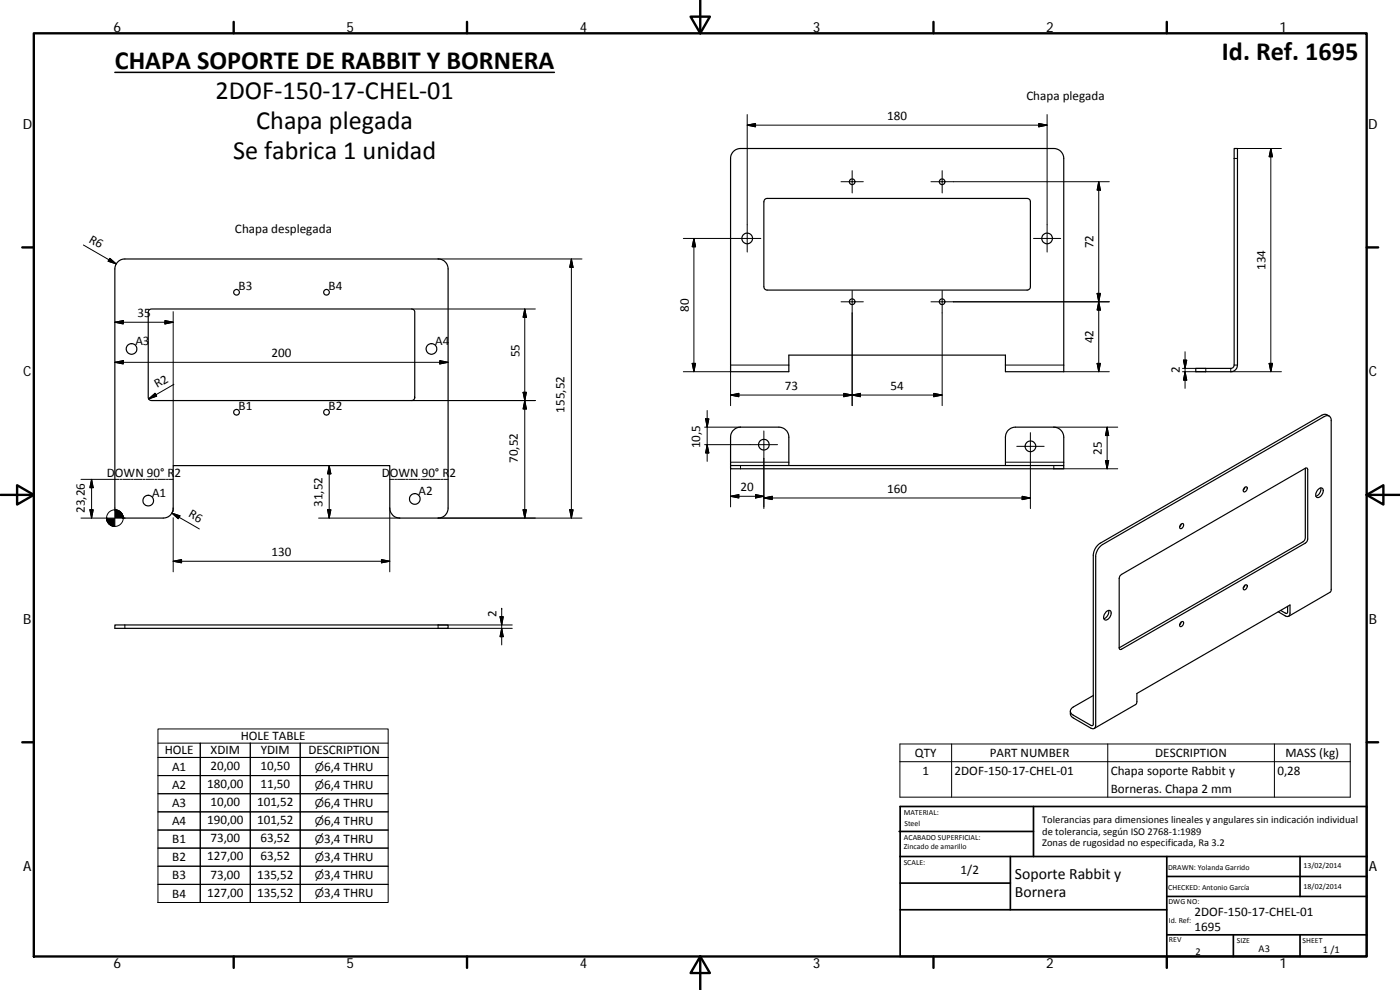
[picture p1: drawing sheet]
<svg xmlns="http://www.w3.org/2000/svg" width="420mm" height="297mm" viewBox="0 0 420 297" stroke-linecap="round" stroke-linejoin="round" font-family="sans-serif">
<g fill="none" stroke="#000" stroke-width=".36">
<path d="M220.1 45.4l1-.6 1.1-.2h94.1a3 3 0 0 1 2.9 2.9v64h-17.5v-4.9h-65v4.9h-17.4v-64l.2-1.1zM229.6 59.8l.6-.3 78.5 .1 .3 .3 .2 .7-.1 25.9-.8 .5h-78.3l-.5-.3-.3-.7v-25.4zM370.4 44.6h1v64.9a2 2 0 0 1-2 2h-10.5v-1h10.5l.6-.2 .4-.6zM35.4 78.6l.9-.7 1.2-.2h94a3 3 0 0 1 3 3v71.7a2.96 2.96 0 0 1-3 3h-11.5a3 3 0 0 1-3-3v-12.7h-65v12.7a2.96 2.96 0 0 1-3 3h-11.5a3 3 0 0 1-3-3v-71.7l.2-1.2zM44.9 92.9l.6-.2h78.2l.4 .2 .4 .6-.1 26.1-.3 .4-.6 .2h-78.2l-.4-.2-.4-.8v-25.5zM219.3 139.7v-8.5a3 3 0 0 1 2.9-3h11.6a3 3 0 0 1 2.9 3v8.5M219.3 139.7h99.9v1h-99.9zM319.2 139.7v-8.5a3 3 0 0 0-2.9-3h-11.6a3 3 0 0 0-3 3v8.5M398.9 124.8l-1.1-.5-1.1 .3-66.5 38.4a4.6 4.6 0 0 0-2.1 3.6l-.1 51h-.6l-5.3-3a1.3 1.3 0 0 1-.9-1.2 1.3 1.3 0 0 1 .9-1.3l6-3.4M354.3 157.4a.54 .54 0 0 1 .9-.2 .54 .54 0 0 1-.2 .9 .56 .56 0 0 1-.8 .5 .56 .56 0 0 1 0-1zM354.5 157.2l-.5 .9M373.6 146.2a.52 .52 0 0 1 .8 .1 .52 .52 0 0 1-.3 .8 .56 .56 0 0 1-.8 .5 .56 .56 0 0 1 0-1z"/>
<path d="M373.6 146.2l-.5 .8M391.7 140.5h.6l.2 .4v20.8l-.4 1-55.6 32.2-.5-.1-.1-.4M391.7 140.5l-55.4 32.1-.4 1v20.8M391.7 140.5v20.8l-.5 1.1-55.3 32M395.6 146.8a.84 .84 0 0 1 1.2-.3 .84 .84 0 0 1 .3 1.2 1.43 1.43 0 0 1-2.1 1.3 1.92 1.92 0 0 1 .6-2.2zM396.4 146.4a2.33 2.33 0 0 1-1.5 2.5M373.6 175.6a.51 .51 0 0 1 .8 .1 .51 .51 0 0 1-.3 .8 .56 .56 0 0 1-.8 .4 .56 .56 0 0 1 0-.9zM373.6 175.6l-.5 .8M34.5 187.5h100v1h-100zM332 183.6a.86 .86 0 0 1 1.2-.4 .86 .86 0 0 1 .2 1.3 1.41 1.41 0 0 1-2.1 1.3 2.14 2.14 0 0 1 .7-2.2zM332.7 183.2a2.21 2.21 0 0 1-1.4 2.4M354.3 186.8a.54 .54 0 0 1 .9-.2 .54 .54 0 0 1-.2 .9 .57 .57 0 0 1-.8 .5 .57 .57 0 0 1 0-1z"/>
<path d="M354.5 186.6l-.5 .9M383.6 183.6l2.2 1.2a.87 .87 0 0 0 .9 .1 .87 .87 0 0 0 .4-.9v-2.5l-45.9 26.6v2.7l-.3 .5-12.5 7.3M386.4 181.9v1.8l-.2 .3-1.9-.8M386.7 184.9l12.4-7.2 .4-.4v-51.1a1.27 1.27 0 0 0-.6-1.4 1.27 1.27 0 0 0-1.5 .2l-66.5 38.4a4.5 4.5 0 0 0-2.1 3.6v50.6a.89 .89 0 0 1-.4 1 .89 .89 0 0 1-1-.1l-5.8-3.4-.3-.7-.1-1"/>
<circle cx="255.7" cy="54.5" r=".85"/>
<circle cx="282.7" cy="54.5" r=".85"/>
<circle cx="224.3" cy="71.5" r="1.6"/>
<circle cx="314.2" cy="71.5" r="1.59"/>
<circle cx="71" cy="87.7" r=".86"/>
<circle cx="98" cy="87.7" r=".85"/>
<circle cx="255.7" cy="90.6" r=".85"/>
<circle cx="282.7" cy="90.6" r=".85"/>
<circle cx="39.5" cy="104.7" r="1.6"/>
<circle cx="129.5" cy="104.7" r="1.6"/>
<circle cx="71" cy="123.7" r=".85"/>
<circle cx="98" cy="123.7" r=".84"/>
<circle cx="229.3" cy="133.4" r="1.6"/>
<circle cx="309.3" cy="133.9" r="1.6"/>
<circle cx="44.5" cy="150.2" r="1.6"/>
<circle cx="124.5" cy="149.7" r="1.6"/>
</g>
<g fill="none" stroke="#000" stroke-width=".3">
<path d="M224.2 34.4v41.2M224.2 37.5l2.5-.5v1.1zM224.2 37.5h90.1M311.8 37l2.5 .5-2.5 .6zM314.3 34.4v41.2M252.4 54.5h6.7M255.7 51.2v6.7M282.8 51.2v6.7M329.7 54.5v57M329.7 54.5l.6 2.5h-1zM332.9 54.5h-53.5M370.4 47.5h1"/>
<path d="M371.4 44.6h13.2M381.4 44.6v66.9M381.4 44.6l.5 2.4h-1zM25 73.5l9.9 5.7M33 77.5l1.9 1.7-2.4-.8zM131.5 77.7h43.2M171.5 77.7v77.7M171.5 77.7l.5 2.5h-1zM205.1 71.5h23.2M208.2 71.5v40M208.2 71.5l.6 2.5h-1.1zM310.2 71.5h8.1"/>
<path d="M34.5 96.7l2.5-.5v1zM34.5 96.7h17.5M49.5 96.2l2.5 .5-2.5 .5zM52 93.5v46.1M123.5 92.7h37.2M157.5 92.7v62.7M157.5 92.7l.5 2.5h-1zM252.4 90.6h6.7M255.7 87.2v34.5M282.8 87.2v34.5M329.3 88h1l-.6 2.6zM329.7 90.6l.6 2.4h-1z"/>
<path d="M332.9 90.6h-53.5M34.5 108.7l2.5-.5v1zM34.5 108.7h100M44.6 119.7l1.9-1.7 .5 .9zM52.2 115.3l-7.6 4.4M132 108.2l2.5 .5-2.5 .5zM157 117.7h1l-.5 2.5zM205.1 111.5h14.2M207.7 109h1.1l-.6 2.5zM219.3 118.5l2.4-.5v1zM219.3 118.5h63.5M236.7 109.5h-17.4v12.2"/>
<path d="M253.2 118l2.5 .5-2.5 .5zM255.7 118.5l2.5-.5v1zM280.2 118l2.6 .5-2.6 .5zM301.7 109.5h17.5M319.2 111.5h13.7M329.3 109h1l-.6 2.5zM354.9 110.5h7v1h-7M355.2 108.1h1l-.5 2.4zM355.7 105.5v11M355.7 111.5l.5 2.5h-1zM369.4 110.5v1h15.2M370.4 109.5h1"/>
<path d="M380.9 109h1l-.5 2.5zM98.8 139.7v15.7M98.8 139.7l.5 2.5h-1zM123.5 120.2h37.2M157.5 120.2l.5 2.5h-1zM211.5 133.4h21.9M211.5 128.2h10.7M211.8 125.7h.9l-.5 2.5zM212.2 123.2v15.2M212.2 133.4l.5 2.5h-.9zM222.2 139.7v1M229.2 129.3v23.3"/>
<path d="M236.7 138.7h-17.4v13.4M301.7 138.7h17.5M305.1 133.9h8.3M309.2 129.8v22.8M316.3 139.7v1h19.1M316.3 128.2h19.1M331.8 138.2h.9l-.4 2.5zM332.3 128.2v12.5M332.3 128.2l.4 2.5h-.9zM24.3 143.8h11.3M24.3 155.4h7.8M27 153h1l-.5 2.4z"/>
<path d="M27.5 143.8l.5 2.5h-1zM27.5 143.8v11.6M36 143.8h.5M36.8 143.8h2.3M36.9 155.4h.6M39.4 143.8h.6M40.3 143.8h2.4M42.9 143.8h.6M43.8 143.8h2.4M46.4 143.8h.6M47.3 143.8h2.3M49.9 143.8h.6"/>
<path d="M50.8 143.8h1.2M51.6 153.9l8.2 4.8M51.6 153.9l2.4 .9-.5 .8zM52 152.4v1.1M52 155.3v16.3M95.6 155.4h24.4M98.3 153h1l-.5 2.4zM117 143.8h1.1M117 152.4v19.2M118.5 143.8h.5M119.3 143.8h2.4M121.9 143.8h.6"/>
<path d="M122.8 143.8h2.4M125.4 143.8h.6M126.3 143.8h2.4M128.9 143.8h.6M129.8 143.8h2.4M131.5 155.4h43.2M132.4 143.8h.6M133.3 143.8h1.2M157 153h1l-.5 2.4zM171 153h1l-.5 2.4zM219.3 148.9l2.4-.5v1zM219.3 148.9h9.9"/>
<path d="M226.7 148.4l2.5 .5-2.5 .5zM229.2 149.4l2.5-.5v1zM229.2 149.4h80M306.8 148.9l2.4 .5-2.4 .5zM52 168.4l2.5-.5v1zM52 168.4h65M114.5 167.9l2.5 .5-2.5 .5zM37.5 187.5v1M150.1 185h.9l-.4 2.5zM150.6 182.5h.1M150.6 182.5v11M150.6 188.5l.4 2.5h-.9z"/>
<path d="M153.7 187.5h-22.2v1h22.2M47.4 218.7h69.1v52.1h-69.1zM47.4 223h12.7v4.3M60.1 232.7v-5.4h-12.7h69.1h-26.4v-4.3v47.8M75.1 223v47.8M90.1 227.3v5.4h26.4h-69.1h12.7v5.4M90.1 232.7v5.4h26.4h-69.1h12.7v5.5M90.1 238.1v5.5h26.4h-69.1h12.7v5.4M116.5 223h-56.4v47.8v-5.5h-12.7h69.1h-26.4v-5.4M270.1 223.2h135.1v16h-135.1zM270.1 228.5h135.1M285.6 223.2v16"/>
<path d="M332.5 223.2v16M382.5 223.2v16M90.1 243.6v5.4h26.4h-69.1h12.7v5.5M90.1 249v5.5h26.4h-69.1h12.7v5.4M90.1 254.5v5.4h26.4h-69.1h12.7v5.4"/>
<circle cx="34.5" cy="155.5" r="2.49"/>
</g>
<g fill="none" stroke="#000" stroke-width=".71">
<path d="M10.1 10h400.1v277h-400.1zM70.1 6.6v3.4M140.2 6.6v3.4M207.3 5h5.8l-2.9 5zM210.2 0v10M280.2 6.6v3.4M350.2 6.6v3.4M6.7 74.2h3.4M410.2 74.2h3.4M.2 148.5h9.9M5.1 145.6l5 2.9-5 2.9zM410.2 148.5l5-2.9v5.8z"/>
<path d="M410.2 148.5h9.9M6.7 222.7h3.4M410.2 222.7h3.4M70.1 287v3.4M140.2 287v3.4M210.2 287l2.9 5h-5.8zM210.2 287v10M280.2 287v3.4M350.2 287v3.4"/>
</g>
<g fill="none" stroke="#000" stroke-width=".51">
<path d="M269.8 249.5h40.4M270.1 257h140.1M270.1 242h140.1v45h-140.1zM303.2 257v16M310.2 242v15M350.2 257v30M390.2 257v12M270.1 273h80.1M270.1 265h33.1M350.2 269h60M350.2 263h60M350.2 280.5h60"/>
<path d="M370.2 280.5v6.5M390.2 280.5v6.5"/>
</g>
<path d="M34.5 21.7h131.9" fill="none" stroke="#000" stroke-width=".46"/>
<g fill="#000" stroke="#000" stroke-width=".3">
<path d="M224.2 37.5l2.5-.5v1.1zM311.8 37l2.5 .5-2.5 .6zM329.7 54.5l.6 2.5h-1zM381.4 44.6l.5 2.4h-1zM33 77.5l1.9 1.7-2.4-.8zM208.2 71.5l.6 2.5h-1.1zM34.5 96.7l2.5-.5v1zM49.5 96.2l2.5 .5-2.5 .5zM157.5 92.7l.5 2.5h-1zM171.5 77.7l.5 2.5h-1zM329.3 88h1l-.6 2.6zM329.7 90.6l.6 2.4h-1z"/>
<path d="M34.5 108.7l2.5-.5v1zM44.6 119.7l1.9-1.7 .5 .9zM132 108.2l2.5 .5-2.5 .5zM157 117.7h1l-.5 2.5zM207.7 109h1.1l-.6 2.5zM219.3 118.5l2.4-.5v1zM253.2 118l2.5 .5-2.5 .5zM255.7 118.5l2.5-.5v1zM280.2 118l2.6 .5-2.6 .5zM329.3 109h1l-.6 2.5zM355.2 108.1h1l-.5 2.4zM355.7 111.5l.5 2.5h-1z"/>
<path d="M380.9 109h1l-.5 2.5zM157.5 120.2l.5 2.5h-1zM211.8 125.7h.9l-.5 2.5zM212.2 133.4l.5 2.5h-.9zM331.8 138.2h.9l-.4 2.5zM332.3 128.2l.4 2.5h-.9zM27 153h1l-.5 2.4zM27.5 143.8l.5 2.5h-1zM32 155.4l.1 .7zM32 155.4l.2 1.1zM32 155.4l.4 1.4zM32 155.4l.6 1.7z"/>
<path d="M32 155.4l.8 2zM32 155.4l1.1 2.1-.3-.1zM32 155.4l1.4 2.3zM32 155.4l1.8 2.5-.4-.2zM32 155.4l2.1 2.5h-.3zM32 155.4l2.5 2.5h-.4zM34.5 153l2.5 2.4h-2.5zM32 155.4h2.5v2.5zM36.9 154.7l.1 .7zM36.8 154.4l.2 1zM36.6 154.1l.4 1.3zM36.4 153.8l.6 1.6z"/>
<path d="M36.1 153.6l.9 1.8zM35.8 153.4l1.2 2zM35.5 153.2l.3 .2 1.2 2zM35.2 153.1l.3 .1 1.5 2.2zM34.8 153l.4 .1 1.8 2.3zM34.5 153h.3l2.2 2.4zM51.6 153.9l2.4 .9-.5 .8zM98.3 153h1l-.5 2.4zM98.8 139.7l.5 2.5h-1zM157 153h1l-.5 2.4zM171 153h1l-.5 2.4zM219.3 148.9l2.4-.5v1z"/>
<path d="M226.7 148.4l2.5 .5-2.5 .5zM229.2 149.4l2.5-.5v1zM306.8 148.9l2.4 .5-2.4 .5zM52 168.4l2.5-.5v1zM114.5 167.9l2.5 .5-2.5 .5zM150.1 185h.9l-.4 2.5zM150.6 188.5l.4 2.5h-.9z"/>
</g>
<g font-size="7.9">
<text x="366.7" y="18">Id. Ref. 1695</text>
<text x="34.5" y="20.6">CHAPA SOPORTE DE RABBIT Y BORNERA</text>
<text x="64.7" y="29.6">2DOF‐150‐17‐CHEL‐01</text>
<text x="76.9" y="38.6">Chapa plegada</text>
<text x="69.9" y="47.6">Se fabrica 1 unidad</text>
</g>
<g font-size="4.7">
<text x="304.6" y="263.9">Soporte Rabbit y</text>
<text x="304.6" y="269.3">Bornera</text>
</g>
<g font-size="4.2">
<text x="34" y="9.6">6</text>
<text x="104" y="9.6">5</text>
<text x="174" y="9.6">4</text>
<text x="244" y="9.6">3</text>
<text x="314" y="9.6">2</text>
<text x="384" y="9.6">1</text>
<text x="6.8" y="38.7">D</text>
<text x="410.6" y="38.7">D</text>
<text x="7" y="112.9">C</text>
<text x="410.8" y="112.9">C</text>
<text x="7" y="187.1">B</text>
<text x="410.8" y="187.1">B</text>
<text x="7" y="261.3">A</text>
<text x="410.8" y="261.3">A</text>
<text x="34" y="290.4">6</text>
<text x="104" y="290.4">5</text>
<text x="174" y="290.4">4</text>
<text x="244" y="290.4">3</text>
<text x="314" y="290.4">2</text>
<text x="384" y="290.4">1</text>
</g>
<g font-size="3.9">
<text x="266.2" y="36">180</text>
<text x="308" y="30">Chapa plegada</text>
<text x="70.5" y="69.9">Chapa desplegada</text>
<text x="26.5" y="72.6" transform="rotate(30 26.5 72.6)">R6</text>
<text x="328.2" y="74.5" transform="rotate(-90 328.2 74.5)">72</text>
<text x="379.8" y="81" transform="rotate(-90 379.8 81)">134</text>
<text x="71.6" y="87.1">B3</text>
<text x="98.6" y="87.1">B4</text>
<text x="41.3" y="95.1">35</text>
<text x="206.7" y="93.5" transform="rotate(-90 206.7 93.5)">80</text>
<text x="40.6" y="103.5">A3</text>
<text x="81.5" y="107.2">200</text>
<text x="130.6" y="103.6">A4</text>
<text x="155.9" y="107.2" transform="rotate(-90 155.9 107.2)">55</text>
<text x="328.2" y="103" transform="rotate(-90 328.2 103)">42</text>
<text x="354.1" y="111.8" transform="rotate(-90 354.1 111.8)">2</text>
<text x="47.2" y="116.5" transform="rotate(-30 47.2 116.5)">R2</text>
<text x="235.5" y="117">73</text>
<text x="267.2" y="117">54</text>
<text x="71.6" y="123.1">B1</text>
<text x="98.6" y="123.1">B2</text>
<text x="169.4" y="123.8" transform="rotate(-90 169.4 123.8)">155,52</text>
<text x="210.2" y="134.5" transform="rotate(-90 210.2 134.5)">10,5</text>
<text x="330.7" y="136.4" transform="rotate(-90 330.7 136.4)">25</text>
<text x="32.1" y="143">DOWN 90° R2</text>
<text x="114.6" y="143">DOWN 90° R2</text>
<text x="155.4" y="138.9" transform="rotate(-90 155.4 138.9)">70,52</text>
<text x="45.6" y="149">A1</text>
<text x="125.6" y="148.6">A2</text>
<text x="222.2" y="147.4">20</text>
<text x="266.2" y="147.9">160</text>
<text x="25.4" y="153.9" transform="rotate(-90 25.4 153.9)">23,26</text>
<text x="56.4" y="154.9" transform="rotate(30 56.4 154.9)">R6</text>
<text x="96.7" y="152" transform="rotate(-90 96.7 152)">31,52</text>
<text x="81.5" y="166.8">130</text>
<text x="149" y="185.3" transform="rotate(-90 149 185.3)">2</text>
<text x="49.5" y="226.4">HOLE</text>
<text x="63.2" y="226.4">XDIM</text>
<text x="72.3" y="222.1">HOLE TABLE</text>
<text x="78.3" y="226.4">YDIM</text>
<text x="92.6" y="226.4">DESCRIPTION</text>
<text x="274.6" y="227.1">QTY</text>
<text x="297.1" y="227.1">PART NUMBER</text>
<text x="346.7" y="227.1">DESCRIPTION</text>
<text x="385.8" y="227.2">MASS (kg)</text>
<text x="51.7" y="231.2">A1</text>
<text x="63.2" y="230.9">20,00</text>
<text x="78.1" y="230.9">10,50</text>
<text x="97.3" y="231.2">6,4 THRU</text>
<text x="276.8" y="232.5">1</text>
<text x="286.5" y="232.5">2DOF‐150‐17‐CHEL‐01</text>
<text x="333.3" y="232.5">Chapa soporte Rabbit y</text>
<text x="383.4" y="232.5">0,28</text>
<text x="51.7" y="236.7">A2</text>
<text x="62.1" y="236.4">180,00</text>
<text x="78.1" y="236.4">11,50</text>
<text x="97.3" y="236.6">6,4 THRU</text>
<text x="333.3" y="237.8">Borneras. Chapa 2 mm</text>
<text x="51.7" y="242.1">A3</text>
<text x="63.2" y="241.9">10,00</text>
<text x="77.1" y="241.9">101,52</text>
<text x="97.3" y="242.1">6,4 THRU</text>
<text x="51.7" y="247.5">A4</text>
<text x="62.1" y="247.3">190,00</text>
<text x="77.1" y="247.3">101,52</text>
<text x="97.3" y="247.5">6,4 THRU</text>
<text x="51.7" y="253">B1</text>
<text x="63.2" y="252.7">73,00</text>
<text x="78.1" y="252.7">63,52</text>
<text x="97.3" y="252.9">3,4 THRU</text>
<text x="51.7" y="258.4">B2</text>
<text x="51.7" y="263.9">B3</text>
<text x="62.1" y="258.1">127,00</text>
<text x="63.2" y="263.6">73,00</text>
<text x="77.1" y="263.6">135,52</text>
<text x="78.1" y="258.1">63,52</text>
<text x="97.3" y="258.4">3,4 THRU</text>
<text x="97.3" y="263.8">3,4 THRU</text>
<text x="288.3" y="262.1">1/2</text>
<text x="51.7" y="269.3">B4</text>
<text x="62.1" y="269">127,00</text>
<text x="77.1" y="269">135,52</text>
<text x="97.3" y="269.3">3,4 THRU</text>
<text x="358.5" y="274.9">2DOF‐150‐17‐CHEL‐01</text>
<text x="358.5" y="279.4">1695</text>
</g>
<g font-size="3.3">
<text x="94.5" y="231.2">⌀</text>
<text x="94.5" y="236.6">⌀</text>
<text x="94.5" y="242.1">⌀</text>
<text x="94.5" y="247.5">⌀</text>
<text x="94.5" y="252.9">⌀</text>
<text x="94.5" y="258.4">⌀</text>
<text x="94.5" y="263.8">⌀</text>
<text x="94.5" y="269.3">⌀</text>
</g>
<g font-size="3.1">
<text x="312.8" y="246.8">Tolerancias para dimensiones lineales y angulares sin indicación individual</text>
<text x="312.8" y="250.4">de tolerancia, según ISO 2768‐1:1989</text>
<text x="312.8" y="254">Zonas de rugosidad no especificada, Ra 3.2</text>
<text x="358.7" y="286.4">2</text>
<text x="377.7" y="285.6">A3</text>
<text x="397" y="285.9">1 /1</text>
</g>
<g font-size="2.4">
<text x="271.2" y="244.4">MATERIAL:</text>
<text x="271.3" y="251.9">ACABADO SUPERFICIAL:</text>
<text x="271.4" y="247.9">Steel</text>
<text x="271.3" y="254.6">Zincado de amarillo</text>
<text x="271.2" y="259.7">SCALE:</text>
<text x="350.6" y="260.9">DRAWN: Yolanda Garrido</text>
<text x="391.2" y="260.6">13/02/2014</text>
<text x="350.6" y="267">CHECKED: Antonio García</text>
<text x="391.2" y="266.6">18/02/2014</text>
<text x="350.7" y="271.4">DWG NO:</text>
<text x="350.8" y="276.8">Id. Ref:</text>
<text x="350.8" y="282.8">REV</text>
<text x="371.2" y="282.9">SIZE</text>
<text x="390.9" y="282.9">SHEET</text>
</g>
</svg>
